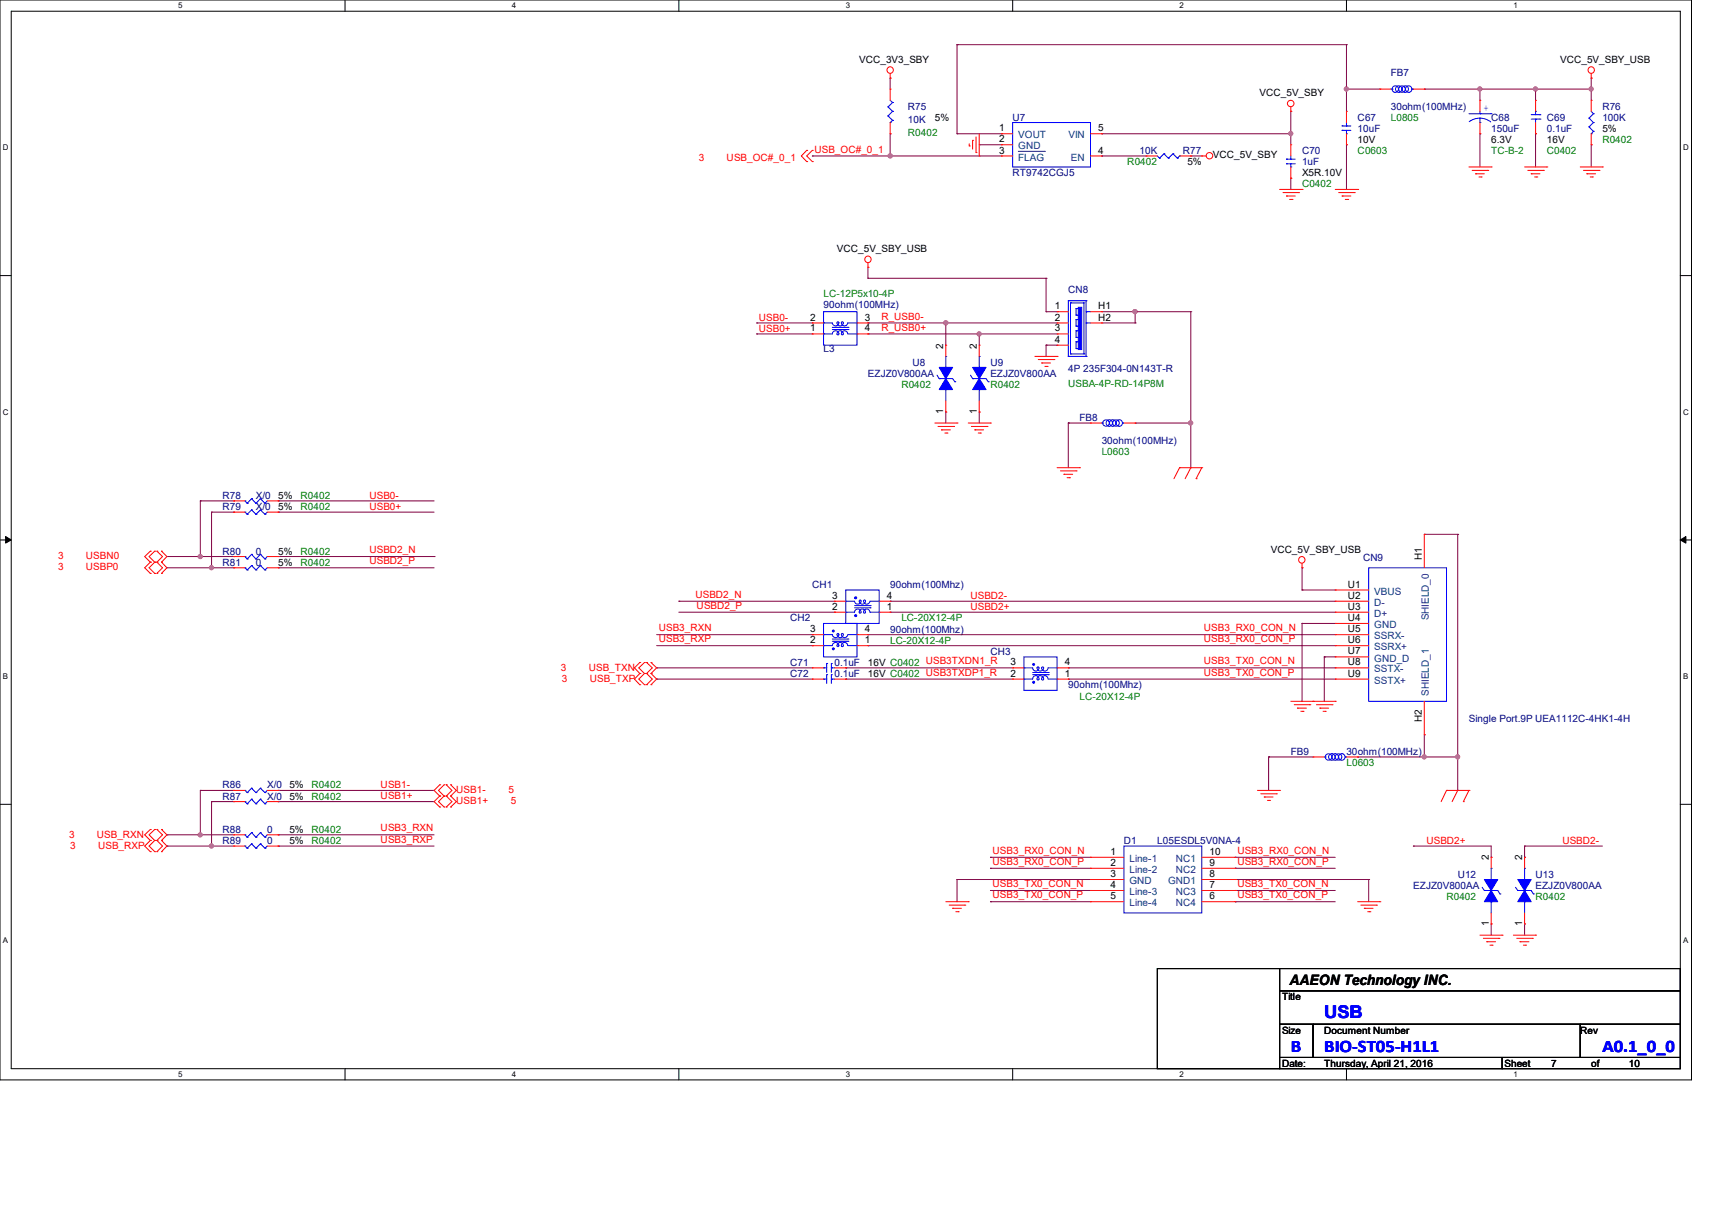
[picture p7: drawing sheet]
<svg xmlns="http://www.w3.org/2000/svg" width="297mm" height="210mm" viewBox="0 0 297 210" stroke-linecap="round" stroke-linejoin="round" font-family="sans-serif">
<path d="M0 0h293.5v187.3h-293.5zM1.9 1.9h289.6v183.4h-289.6z" fill="none" stroke="#000" stroke-width=".17"/>
<g fill="#fff">
<path d="M30.9 .2h.8v1.5h-.8z"/>
<path d="M30.9 185.5h.8v1.6h-.8z"/>
</g>
<path d="M59.9 0v1.9M59.9 185.3v2" fill="none" stroke="#000" stroke-width=".17"/>
<g fill="#fff">
<path d="M88.8 .2h.8v1.5h-.8z"/>
<path d="M88.8 185.5h.8v1.6h-.8z"/>
</g>
<path d="M117.8 0v1.9M117.8 185.3v2" fill="none" stroke="#000" stroke-width=".17"/>
<g fill="#fff">
<path d="M146.7 .2h.8v1.5h-.8z"/>
<path d="M146.7 185.5h.8v1.6h-.8z"/>
</g>
<path d="M175.7 0v1.9M175.7 185.3v2" fill="none" stroke="#000" stroke-width=".17"/>
<g fill="#fff">
<path d="M204.6 .2h.8v1.5h-.8z"/>
<path d="M204.6 185.5h.8v1.6h-.8z"/>
</g>
<path d="M233.6 0v1.9M233.6 185.3v2" fill="none" stroke="#000" stroke-width=".17"/>
<g fill="#fff">
<path d="M262.6 .2h.7v1.5h-.7z"/>
<path d="M262.6 185.5h.7v1.6h-.7z"/>
<path d="M.5 24.8h1v1.6h-1z"/>
<path d="M292 24.8h1v1.6h-1z"/>
<path d="M.5 70.7h1v1.5h-1z"/>
<path d="M292 70.7h1v1.5h-1z"/>
</g>
<path d="M0 47.8h1.9M291.5 47.8h2" fill="none" stroke="#000" stroke-width=".17"/>
<g fill="#fff">
<path d="M.5 116.5h.9v1.6h-.9z"/>
<path d="M292 116.5h.9v1.6h-.9z"/>
</g>
<path d="M0 93.6h1.9M291.5 93.6h2" fill="none" stroke="#000" stroke-width=".17"/>
<path d="M1 93l.9 .6-.9 .6zM291.5 93.6l1-.6v1.2z" fill="#000" stroke="#000" stroke-width=".17"/>
<g fill="#fff">
<path d="M.5 162.4h.9v1.5h-.9z"/>
<path d="M292 162.4h.9v1.5h-.9z"/>
</g>
<path d="M0 139.5h1.9M291.5 139.5h2M200.8 168h21.2v17.3h-21.2zM222 168h69.5v3.8h-69.5zM222 171.8h69.5v5.8h-69.5zM222 177.6h5.8v5.8h-5.8zM227.8 177.6h46.4v5.8h-46.4zM274.2 177.6h17.3v5.8h-17.3zM222 183.4h38.6v1.9h-38.6zM260.6 183.4h30.9v1.9h-30.9z" fill="none" stroke="#000" stroke-width=".17"/>
<g fill="none" stroke="#800040" stroke-width=".17">
<path d="M154.4 13.5h.1M154.4 13.5v2M166 7.7h.1M166 7.7v15.5M166 7.7h67.6M223.9 19.3h.1M223.9 19.3v5.8M233.6 15.5h.1M233.6 7.7h.1M233.6 15.5h5.8M233.6 7.7v11.6M247.1 15.5h.1"/>
<path d="M247.1 15.5h29M256.8 15.5h.1M256.8 15.5v1.9M266.4 15.5h.1M266.4 15.5v1.9M276.1 13.5h.1M276.1 15.5h.1M276.1 13.5v3.9M140.9 27.1h.1M140.9 27.1h32.8M154.4 23.2h.1M154.4 27.1h.1"/>
<path d="M154.4 23.2v3.9M166 23.2h.1M166 23.2h7.7M169.9 25.1h.1M169.9 25.1h3.8M191.1 23.2h.1M191.1 27.1h.1M191.1 23.2h32.8M191.1 27.1h7.7M206.6 27.1h.1M206.6 27.1h1.9M223.9 23.2h.1"/>
<path d="M223.9 30.9h.1M223.9 30.9v2M233.6 25.1h.1M233.6 25.1v7.8M256.8 23.2h.1M256.8 23.2v5.8M266.4 23.2h.1M266.4 23.2v5.8M276.1 25.1h.1M276.1 25.1v3.9M131.3 56h.1M131.3 57.9h.1"/>
<path d="M131.3 57.9h9.6M131.3 56h9.6M150.6 48.3h.1M150.6 46.4h.1M150.6 57.9h.1M150.6 56h.1M150.6 57.9h32.8M150.6 56h32.8M150.6 48.3h30.9M150.6 46.4v1.9M164.1 56h.1M164.1 56v3.9"/>
<path d="M169.9 57.9h.1M169.9 57.9v2M181.5 59.9h.1M181.5 54.1h.1M181.5 48.3h.1M181.5 48.3v5.8M181.5 59.9v1.9M181.5 54.1h1.9M181.5 59.9h1.9M191.1 56h5.8M191.1 54.1h15.5M196.9 54.1h.1"/>
<path d="M196.9 56h.1M196.9 54.1v1.9M206.6 54.1h.1M206.6 54.1v27M164.1 71.5h.1M164.1 71.5v1.9M169.9 71.5h.1M169.9 71.5v1.9M185.3 73.4h.1M185.3 73.4h3.9M185.3 73.4v7.7M196.9 73.4h.1"/>
<path d="M196.9 73.4h9.7M206.6 73.4h.1M29 96.5h11.6M29 98.5h11.6M34.8 96.5h.1M34.8 86.9h.1M34.8 86.9v9.6M34.8 86.9h5.8M36.7 98.5h.1M36.7 88.8h.1M36.7 88.8v9.7M36.7 88.8h3.9"/>
<path d="M40.6 88.8h.1M40.6 98.5h.1M40.6 86.9h.1M40.6 96.5h.1M48.3 86.9h.1M48.3 88.8h.1M48.3 98.5h.1M48.3 96.5h27M48.3 98.5h27M48.3 88.8h27M48.3 86.9h27M75.3 96.5h.1"/>
<path d="M225.9 98.5h.1M225.9 98.5v3.8M247.1 92.7h.1M247.1 92.7h5.8M252.9 92.7h.1M252.9 92.7v44.4M113.9 115.8h.1M113.9 117.8h.1M113.9 115.8h27M113.9 117.8h27M113.9 110.1h27M113.9 112h27"/>
<path d="M117.8 104.3h.1M117.8 106.2h27M117.8 104.3h27M140.9 110.1h.1M140.9 112h.1M144.8 106.2h.1M146.7 115.8h.1M146.7 117.8h.1M146.7 115.8h29M146.7 117.8h29M150.6 110.1h.1M150.6 112h.1"/>
<path d="M150.6 110.1h81M150.6 112h81M154.4 106.2h.1M154.4 104.3h.1M154.4 106.2h77.2M154.4 104.3h77.2M185.3 115.8h.1M185.3 117.8h.1M185.3 115.8h46.3M185.3 117.8h46.3M225.9 108.1h.1M225.9 102.3h.1"/>
<path d="M225.9 108.1h5.7M225.9 108.1v13.5M225.9 102.3h5.7M229.7 113.9h.1M229.7 113.9h1.9M229.7 113.9v7.7M34.8 137.1h.1M34.8 137.1v7.7M34.8 137.1h5.8M36.7 139h.1M36.7 139v7.7M36.7 139h3.9"/>
<path d="M48.3 139h.1M48.3 137.1h.1M48.3 139h27M48.3 137.1h27M220.1 131.3h.1M220.1 131.3h7.7M220.1 131.3v5.8M235.5 131.3h.1M235.5 131.3h17.4M247.1 127.4h.1M247.1 131.3h.1M247.1 127.4v3.9"/>
<path d="M252.9 131.3h.1M29 146.7h.1M29 144.8h.1M29 146.7h11.6M29 144.8h11.6M34.8 144.8h.1M36.7 146.7h.1M48.3 144.8h.1M48.3 146.7h.1M48.3 146.7h27M48.3 144.8h27M166 152.5h.1"/>
<path d="M166 152.5h23.2M166 152.5v3.9M171.8 156.4h.1M171.8 154.4h.1M171.8 148.7h.1M171.8 150.6h.1M171.8 156.4h17.4M171.8 154.4h17.4M171.8 148.7h17.4M171.8 150.6h17.4M214.3 156.4h.1M214.3 154.4h.1"/>
<path d="M214.3 148.7h.1M214.3 150.6h.1M214.3 152.5h.1M214.3 156.4h17.3M214.3 154.4h17.3M214.3 148.7h17.3M214.3 150.6h17.3M214.3 152.5h23.1M237.4 152.5h.1M237.4 152.5v3.9M245.2 146.7h.1M245.2 146.7h13.5v2"/>
<path d="M258.7 148.7h.1M264.5 146.7h.1M264.5 148.7h.1M264.5 146.7v2M264.5 146.7h13.5M258.7 160.2h.1M258.7 160.2v2M264.5 160.2h.1M264.5 160.2v2"/>
</g>
<g fill="#f0f" stroke="#f0f" stroke-width=".17">
<circle cx="223.9" cy="23.2" r=".36"/>
<circle cx="276" cy="15.4" r=".36"/>
<circle cx="256.7" cy="15.4" r=".36"/>
<circle cx="233.6" cy="15.4" r=".36"/>
<circle cx="266.4" cy="15.4" r=".36"/>
<circle cx="169.9" cy="57.9" r=".36"/>
<circle cx="164.1" cy="56" r=".37"/>
<circle cx="252.9" cy="131.3" r=".36"/>
<circle cx="247.1" cy="131.3" r=".36"/>
<circle cx="154.4" cy="27" r=".37"/>
<circle cx="36.7" cy="98.4" r=".36"/>
<circle cx="34.7" cy="96.5" r=".36"/>
<circle cx="36.7" cy="146.7" r=".36"/>
<circle cx="34.7" cy="144.8" r=".36"/>
<circle cx="206.6" cy="73.3" r=".37"/>
<circle cx="196.9" cy="54" r=".37"/>
</g>
<g fill="none" stroke="#f00" stroke-width=".17">
<path d="M154.4 13.5h.1M154.4 15.5h.1M154.4 12.7v.8M154.4 15.5v1.9M223.9 19.3h.1M223.9 18.5v.8M233.6 19.3h.1M233.6 19.3v2M239.4 15.5h.1M239.4 15.5h1.9M245.2 15.5h1.9M247.1 15.5h.1"/>
<path d="M256.8 17.4h.1M256.8 17.4v1.9M266.4 17.4h.1M266.4 17.4v1.9M276.1 13.5h.1M276.1 17.4h.1M276.1 12.7v.8M276.1 17.4v1.9M140 26.1h.1M140 28h.1M140 26.1l-1 1 1 .9M140.9 26.1h.1"/>
<path d="M140.9 28h.1M140.9 26.1l-.9 1 .9 .9M154.4 23.2h.1M154.4 21.3v1.9M168.1 25.3h.1M168.1 24.9v.4M168.7 24.3h.1M168.7 24.3v1.6M169.3 26.5h.1M169.3 23.7v2.8M169.9 27.1h.1M169.9 23.2v3.9"/>
<path d="M173.7 27.1h.1M173.7 25.1h.1M173.7 23.2h.1M173.7 27.1h2M173.7 23.2h2M173.7 25.1h2M189.2 27.1h1.9M189.2 23.2h1.9M191.1 27.1h.1M191.1 23.2h.1M198.8 27.1h.1M198.8 27.1h2"/>
<path d="M204.6 27.1h2M206.6 27.1h.1M208.5 27.1h.1M208.5 27.1h.8M222 32.9h3.9M222.6 33.4h2.7M223.2 34h.1M223.2 34h1.5M223.7 34.6h.5M223.9 25.1h.1M223.9 30.9h.1M223.9 25.1v2"/>
<path d="M223.9 29v1.9M224.2 34.6h.1M225.3 33.4h.1M225.9 32.9h.1M231.6 32.9h3.9M232.2 33.4h2.7M232.8 34h.1M232.8 34h1.6M233.4 34.6h.4M233.6 25.1h.1M233.6 23.2v1.9M233.8 34.6h.1"/>
<path d="M234.9 33.4h.1M235.5 32.9h.1M254.8 29h3.9M255.4 29.5h2.7M256 30.1h.1M256 30.1h1.5M256.6 30.7h.4M256.8 23.2h.1M256.8 21.3v1.9M257 30.7h.1M258.1 29.5h.1M258.7 29h.1"/>
<path d="M264.5 29h3.9M265 29.5h2.8M265.6 30.1h.1M265.6 30.1h1.6M266.2 30.7h.4M266.4 23.2h.1M266.4 21.3v1.9M266.6 30.7h.1M267.8 29.5h.1M268.4 29h.1M274.2 29h3.8M274.7 29.5h2.7"/>
<path d="M275.3 30.1h.1M275.3 30.1h1.5M275.9 30.7h.4M276.1 25.1h.1M276.1 23.2v1.9M276.3 30.7h.1M277.4 29.5h.1M278 29h.1M140.9 56h.1M140.9 57.9h.1M140.9 56h2M140.9 57.9h2"/>
<path d="M148.7 56h1.9M148.7 57.9h1.9M150.6 46.4h.1M150.6 57.9h.1M150.6 56h.1M150.6 45.6v.8M164.1 59.9h.1M164.1 59.9v1.9M169.9 59.9h.1M169.9 59.9v1.9M183.4 54.1h.1M183.4 59.9h.1"/>
<path d="M183.4 56h.1M183.4 57.9h.1M183.4 56h1.9M183.4 57.9h1.9M183.4 54.1h1.9M183.4 59.9h1.9M189.2 56h1.9M189.2 54.1h1.9M191.1 56h.1M191.1 54.1h.1M162.2 73.4h3.8M162.7 74h2.7"/>
<path d="M163.3 74.5h.1M163.3 74.5h1.6M163.9 75.1h.4M164.1 71.5h.1M164.1 69.5v2M164.3 75.1h.1M165.4 74h.1M166 73.4h.1M168 73.4h3.8M168.5 74h2.7M169.1 74.5h.1M169.1 74.5h1.5"/>
<path d="M169.7 75.1h.4M169.9 71.5h.1M169.9 69.5v2M170.1 75.1h.1M171.2 74h.1M171.8 73.4h.1M179.5 61.8h3.9M180.1 62.4h2.7M180.7 62.9h.1M180.7 62.9h1.5M181.3 63.5h.4M181.7 63.5h.1"/>
<path d="M182.8 62.4h.1M183.4 61.8h.1M189.2 73.4h.1M189.2 73.4h1.9M195 73.4h1.9M196.9 73.4h.1M26.1 97.5h.1M26.1 95.6h.1M26.1 99.4h.1M26.1 95.6l-1 .9 1 1M26.1 97.5l-1 1 1 .9M26.8 95.6h.1"/>
<path d="M26.8 97.5h.1M26.8 99.4h.1M26.8 95.6l-.9 .9 .9 1M26.8 97.5l-.9 1 .9 .9M27.2 95.6h.1M27.2 97.5h.1M27.2 99.4h.1M27.2 95.6l1 .9-1 1M27.2 97.5l1 1-1 .9M28 97.5h.1M28 95.6h.1M28 99.4h.1"/>
<path d="M28 95.6l1 .9-1 1M28 97.5l1 1-1 .9M40.6 86.9h.1M40.6 96.5h.1M40.6 98.5h.1M40.6 88.8h.1M40.6 86.9h1.9M40.6 96.5h1.9M40.6 98.5h1.9M40.6 88.8h1.9M46.4 86.9h1.9M46.4 96.5h1.9"/>
<path d="M46.4 98.5h1.9M46.4 88.8h1.9M48.3 86.9h.1M48.3 96.5h.1M48.3 98.5h.1M48.3 88.8h.1M183.4 81.1h3.9M184 81.7h2.7M184.6 82.3h.1M184.6 82.3h1.5M185.1 82.8h.4M185.5 82.8h.1"/>
<path d="M186.7 81.7h.1M187.3 81.1h.1M204.6 81.1h.1M204.6 81.1h3.9M204.6 81.1l-.9 1.9M206.6 81.1h.1M206.6 81.1l-1 1.9M207.5 83h.1M208.5 81.1h.1M208.5 81.1l-1 1.9M225.9 98.5h.1M225.9 97.7v.8"/>
<path d="M247.1 92.7h.1M247.1 92.7v5.8M111 114.9h.1M111 116.8h.1M111 118.7h.1M111 114.9l-.9 .9 .9 1M111 116.8l-.9 1 .9 .9M111.8 116.8h.1M111.8 114.9h.1M111.8 118.7h.1M111.8 114.9l-1 .9 1 1M111.8 116.8l-1 1 1 .9"/>
<path d="M112.2 116.8h.1M112.2 114.9h.1M112.2 118.7h.1M112.2 114.9l1 .9-1 1M112.2 116.8l1 1-1 .9M112.9 114.9h.1M112.9 116.8h.1M112.9 118.7h.1M112.9 114.9l1 .9-1 1M112.9 116.8l1 1-1 .9M140.9 115.8h.1M140.9 117.8h.1"/>
<path d="M140.9 112h.1M140.9 110.1h.1M140.9 115.8h2M140.9 117.8h2M140.9 112h2M140.9 110.1h2M144.8 106.2h.1M144.8 104.3h.1M144.8 106.2h1.9M144.8 104.3h1.9M144.8 115.8h1.9M144.8 117.8h1.9"/>
<path d="M146.7 115.8h.1M146.7 117.8h.1M148.7 112h1.9M148.7 110.1h1.9M150.6 110.1h.1M150.6 112h.1M152.5 106.2h1.9M152.5 104.3h1.9M154.4 104.3h.1M154.4 106.2h.1M175.7 117.8h.1M175.7 115.8h.1"/>
<path d="M175.7 115.8h1.9M175.7 117.8h1.9M183.4 115.8h1.9M183.4 117.8h1.9M185.3 115.8h.1M185.3 117.8h.1M231.6 102.3h.1M231.6 104.3h.1M231.6 106.2h.1M231.6 113.9h.1M231.6 110.1h.1M231.6 112h.1"/>
<path d="M231.6 108.1h.1M231.6 115.8h.1M231.6 117.8h.1M231.6 106.2h5.8M231.6 104.3h5.8M231.6 115.8h5.8M231.6 117.8h5.8M231.6 112h5.8M231.6 110.1h5.8M231.6 102.3h5.8M231.6 113.9h5.8M231.6 108.1h5.8"/>
<path d="M40.6 139h.1M40.6 137.1h.1M40.6 137.1h1.9M40.6 139h1.9M46.4 137.1h1.9M46.4 139h1.9M48.3 139h.1M48.3 137.1h.1M76.3 136.1h.1M76.3 138h.1M76.3 140h.1M76.3 136.1l-1 1 1 .9"/>
<path d="M76.3 138l-1 1 1 1M77 138h.1M77 136.1h.1M77 140h.1M77 136.1l-.9 1 .9 .9M77 138l-.9 1 .9 1M77.4 138h.1M77.4 136.1h.1M77.4 140h.1M77.4 136.1l1 1-1 .9M77.4 138l1 1-1 1M78.2 136.1h.1"/>
<path d="M78.2 138h.1M78.2 140h.1M78.2 136.1l1 1-1 .9M78.2 138l1 1-1 1M218.1 137.1h3.9M218.7 137.7h2.7M219.3 138.2h.1M219.3 138.2h1.6M219.9 138.8h.4M220.3 138.8h.1M221.4 137.7h.1M222 137.1h.1"/>
<path d="M223.9 121.6h7.7M224.5 122.2h2.7M225.1 122.8h.1M225.1 122.8h1.6M225.7 123.4h.4M226.1 123.4h.1M227.2 122.2h.1M227.8 121.6h.1M227.8 131.3h.1M227.8 131.3h1.9M228.4 122.2h2.7M229 122.8h.1"/>
<path d="M229 122.8h1.5M229.5 123.4h.4M229.9 123.4h.1M231.1 122.2h.1M231.6 121.6h.1M233.6 131.3h1.9M235.5 131.3h.1M247.1 127.4h.1M247.1 121.6v5.8M251 137.1h.1M251 137.1h3.8M251 137.1l-1 1.9"/>
<path d="M252.9 137.1h.1M252.9 137.1l-1 1.9M253.9 139h.1M254.8 137.1h.1M254.8 137.1l-.9 1.9M26.1 143.8h.1M26.1 145.8h.1M26.1 147.7h.1M26.1 143.8l-1 1 1 1M26.1 145.8l-1 .9 1 1M26.8 145.8h.1M26.8 143.8h.1"/>
<path d="M26.8 147.7h.1M26.8 143.8l-.9 1 .9 1M26.8 145.8l-.9 .9 .9 1M27.2 145.8h.1M27.2 143.8h.1M27.2 147.7h.1M27.2 143.8l1 1-1 1M27.2 145.8l1 .9-1 1M28 143.8h.1M28 145.8h.1M28 147.7h.1M28 143.8l1 1-1 1"/>
<path d="M28 145.8l1 .9-1 1M40.6 146.7h.1M40.6 144.8h.1M40.6 146.7h1.9M40.6 144.8h1.9M46.4 146.7h1.9M46.4 144.8h1.9M48.3 146.7h.1M48.3 144.8h.1M164.1 156.4h3.9M164.7 157h2.7M165.3 157.5h.1"/>
<path d="M165.3 157.5h1.5M165.8 158.1h.4M166.2 158.1h.1M167.4 157h.1M168 156.4h.1M189.2 148.7h.1M189.2 150.6h.1M189.2 152.5h.1M189.2 154.4h.1M189.2 156.4h.1M189.2 156.4h5.8M189.2 148.7h5.8"/>
<path d="M189.2 150.6h5.8M189.2 152.5h5.8M189.2 154.4h5.8M208.5 156.4h5.8M208.5 148.7h5.8M208.5 150.6h5.8M208.5 152.5h5.8M208.5 154.4h5.8M214.3 150.6h.1M214.3 154.4h.1M214.3 156.4h.1M214.3 148.7h.1"/>
<path d="M214.3 152.5h.1M235.5 156.4h3.9M236.1 157h2.7M236.7 157.5h.1M236.7 157.5h1.5M237.3 158.1h.4M237.7 158.1h.1M238.8 157h.1M239.4 156.4h.1M258.7 148.7h.1M258.7 148.7v1.9M258.7 158.3v1.9"/>
<path d="M264.5 148.7h.1M264.5 148.7v1.9M264.5 158.3v1.9M256.8 162.2h3.8M257.3 162.7h2.8M257.9 163.3h.1M257.9 163.3h1.6M258.5 163.9h.4M258.7 160.2h.1M258.9 163.9h.1M260.1 162.7h.1M260.6 162.2h.1"/>
<path d="M262.6 162.2h3.8M263.1 162.7h2.8M263.7 163.3h.1M263.7 163.3h1.6M264.3 163.9h.4M264.5 160.2h.1M264.7 163.9h.1M265.9 162.7h.1M266.4 162.2h.1"/>
<circle cx="154.4" cy="12.1" r=".56"/>
<circle cx="223.9" cy="17.9" r=".56"/>
<circle cx="276" cy="12.1" r=".56"/>
<circle cx="209.8" cy="27" r=".56"/>
<circle cx="150.6" cy="45" r=".56"/>
<circle cx="225.8" cy="97.1" r=".56"/>
</g>
<g fill="none" stroke="#00f" stroke-width=".17">
<path d="M154.1 18.5h.1M154.1 18.5l.8 .8M154.4 17.4l.5 .4M154.9 17.8h.1M154.9 19.3h.1M154.9 17.8l-.8 .7M154.9 19.3l-.8 .8M241.3 15.5h.2M241.5 15.5h.1M245 15.5h.1M245 15.5h.2M254.8 19.7h3.9"/>
<path d="M256.8 19.7h.1M256.8 19.3v.4M258.7 19.7h.1M265.6 19.9h1.6M266.4 19.3h.1M266.4 19.3v.6M267.2 19.9h.1M276.1 19.3l.3 .4M276.4 19.7h.1M276.4 19.7l-.7 .8M154.1 20.1h.1M154.1 20.1l.8 .8"/>
<path d="M154.4 21.3h.1M154.9 20.9h.1M154.9 20.9l-.5 .4M175.7 21.3h13.5v7.7h-13.5zM200.8 27.1l.4 .3M201.2 27.4h.1M201.9 26.7h.1M201.9 26.7l-.7 .7M201.9 26.7l.8 .7M202.7 27.4h.1M203.5 26.7h.1M203.5 26.7l.8 .7"/>
<path d="M203.5 26.7l-.8 .7M204.3 27.4h.1M204.6 27.1h.1M204.6 27.1l-.3 .3M223.2 28.4h.1M223.2 27.6h.1M223.2 28.4h1.5M223.2 27.6h1.5M223.9 29h.1M223.9 27.6h.1M223.9 27.1v.5M223.9 28.4v.6"/>
<path d="M232.8 22.6h.1M232.8 21.8h.1M232.8 22.6h1.6M232.8 21.8h1.6M233.6 23.2h.1M233.6 21.8h.1M233.6 21.3v.5M233.6 22.6v.6M256.8 21.3h.1M256.8 20.5l-.9 .1-1 .5M256.8 20.5l1.1 .2 .7 .4M256.8 20.5v.8"/>
<path d="M265.6 20.7h1.6M266.4 20.7h.1M266.4 20.7v.6M267.2 20.7h.1M275.7 20.5h.1M275.7 22h.1M275.7 22l.7 .8M275.7 20.5l.7 .8M276.1 23.2h.1M276.4 22.8h.1M276.4 21.3h.1M276.4 22.8l-.3 .4"/>
<path d="M276.4 21.3l-.7 .7M142.9 54.1h5.8v5.8h-5.8zM142.9 57.9h.1M142.9 56h.1M142.9 57.9h1.5a.55 .55 0 0 1 .6-.5 .55 .55 0 0 1 .5 .6h-.2a.52 .52 0 0 1 .5-.6 .52 .52 0 0 1 .5 .6h-.3a.54 .54 0 0 1 .5-.6 .54 .54 0 0 1 .6 .5M144.4 56.8h2.7M144.4 57.1h2.7M146 56v-.2h.3a.52 .52 0 0 1-.5 .7 .52 .52 0 0 1-.5-.7h.2a.56 .56 0 0 1-.5 .8 .56 .56 0 0 1-.6-.6h-1.5M147.1 56a.55 .55 0 0 1-.6 .5 .55 .55 0 0 1-.5-.5M147.1 56.8h.1M147.1 57.1h.1M147.1 57.9h1.6"/>
<path d="M147.1 56h1.6M148.7 56h.1M148.7 57.9h.1M185.3 52.2h.1M185.3 52.2h3.1M185.3 52.2v9.6M185.7 52.5h.1M185.7 52.5v8.9M185.7 52.5h2.3M186.7 59.3h.1M186.7 57.4h.1M186.7 58.5h.1"/>
<path d="M186.7 55.4h.1M186.7 56.6h.1M186.7 54.7h.1M186.7 53.5h.1M186.7 53.5v1.2M186.7 55.4v1.2M186.7 57.4v1.1M186.7 59.3v1.2M186.7 59.3h.4M186.7 57.4h.4M186.7 58.5h.4M186.7 55.4h.4"/>
<path d="M186.7 56.6h.4M186.7 54.7h.4M186.7 53.5h.4M188 52.5h.1M188 52.5v8.9M188.4 52.2h.1M188.4 54.1h.1M188.4 56h.1M188.4 56h.8M188.4 52.2v9.6M188.4 54.1h.8M162.6 65.1l.3 .6"/>
<path d="M162.9 65.7h.1M162.9 65.7h2.4l.4 .5M164.1 67.6h.1M164.1 61.8h.1M164.1 61.8v1.9M164.1 67.6v1.9M165.7 66.2h.1M168.4 65.1l.3 .6M168.7 65.7h.1M168.7 65.7h2.4l.3 .5M169.9 67.6h.1M169.9 61.8h.1"/>
<path d="M169.9 61.8v1.9M169.9 67.6v1.9M171.4 66.2h.1M185.3 61.8h.1M185.3 61.8h3.1M185.7 61.4h.1M185.7 61.4h2.3M186.7 60.5h.1M186.7 60.5h.4M188 61.4h.1M188.4 61.8h.1M191.1 73.4h.2"/>
<path d="M191.3 73.4h.1M194.8 73.4h.1M194.8 73.4h.2M42.5 86.9h.1M42.5 96.5h.1M42.5 98.5h.1M42.5 88.8h.1M42.5 86.9l.4 .4M42.5 96.5l.4 .4M42.5 98.5l.4 .3M42.5 88.8l.4 .4M42.9 87.3h.1"/>
<path d="M42.9 96.9h.1M42.9 98.8h.1M42.9 89.2h.1M43.6 86.5h.1M43.6 96.1h.1M43.6 98.1h.1M43.6 88.4h.1M43.6 86.5l-.7 .8M43.6 86.5l.8 .8M43.6 96.1l-.7 .8M43.6 96.1l.8 .8M43.6 98.1l-.7 .7"/>
<path d="M43.6 98.1l.8 .7M43.6 88.4l-.7 .8M43.6 88.4l.8 .8M44.4 87.3h.1M44.4 96.9h.1M44.4 98.8h.1M44.4 89.2h.1M45.2 86.5h.1M45.2 96.1h.1M45.2 98.1h.1M45.2 88.4h.1M45.2 86.5l.8 .8"/>
<path d="M45.2 86.5l-.8 .8M45.2 96.1l.8 .8M45.2 96.1l-.8 .8M45.2 98.1l.8 .7M45.2 98.1l-.8 .7M45.2 88.4l.8 .8M45.2 88.4l-.8 .8M46 87.3h.1M46 96.9h.1M46 98.8h.1M46 89.2h.1M46.4 86.9l-.4 .4"/>
<path d="M46.4 96.5l-.4 .4M46.4 98.5l-.4 .3M46.4 88.8l-.4 .4M237.4 98.5h13.6v23.1h-13.6zM142.9 108.1h5.8v5.8h-5.8zM142.9 115.8h.1M142.9 117.8h.1M142.9 112h1.5a.55 .55 0 0 1 .6-.6 .55 .55 0 0 1 .5 .7h-.2a.52 .52 0 0 1 .5-.7 .52 .52 0 0 1 .5 .7h-.3a.54 .54 0 0 1 .5-.7 .54 .54 0 0 1 .6 .6M142.9 110.1h.1M142.9 112h.1M142.9 110.1h1.5a.55 .55 0 0 0 .6 .5 .55 .55 0 0 0 .5-.7h-.2a.52 .52 0 0 0 .5 .7 .52 .52 0 0 0 .5-.7h-.3v.2M142.9 115.8h.5"/>
<path d="M142.9 117.8h.5M143.4 115.1h.1M143.4 117h.1M143.4 115.1v1.5M143.4 117v1.5M144.2 115.1h.1M144.2 115.8h.1M144.2 117h.1M144.2 117.8h.1M144.2 115.8h.6M144.2 115.1v1.5M144.2 117v1.5"/>
<path d="M144.2 117.8h.6M144.4 111.2h2.7M144.4 110.8h2.7M146.7 102.3h5.8v5.8h-5.8zM146.7 106.2h1.6a.55 .55 0 0 1 .6-.6 .55 .55 0 0 1 .4 .7h-.2a.52 .52 0 0 1 .5-.7 .52 .52 0 0 1 .5 .7h-.2a.54 .54 0 0 1 .4-.7 .54 .54 0 0 1 .6 .6M146.7 104.3h.1M146.7 106.2h.1M147.1 110.1a.55 .55 0 0 1-.6 .5 .55 .55 0 0 1-.5-.5M147.1 111.2h.1M147.1 110.8h.1M147.1 110.1h1.6M147.1 112h1.6"/>
<path d="M148.3 105.4h2.7M148.3 105h2.7M148.7 112h.1M148.7 110.1h.1M150.9 104.3a.53 .53 0 0 1-.6 .5 .53 .53 0 0 1-.4-.7h.2a.52 .52 0 0 1-.5 .7 .52 .52 0 0 1-.5-.7h.2a.56 .56 0 0 1-.4 .7 .56 .56 0 0 1-.6-.5h-1.6M151 105.4h.1M151 105h.1M151 104.3h1.5M151 106.2h1.5M152.5 106.2h.1M152.5 104.3h.1M177.6 113.9h5.8v5.8h-5.8z"/>
<path d="M177.6 115.8h.1M177.6 117.8h.1M177.6 115.8h1.6a.53 .53 0 0 0 .5 .6 .53 .53 0 0 0 .5-.7h-.2a.54 .54 0 0 0 .5 .7 .54 .54 0 0 0 .5-.7h-.2a.54 .54 0 0 0 .4 .7 .54 .54 0 0 0 .6-.6M179.2 117h2.7M179.2 116.6h2.7M181.8 117.8a.54 .54 0 0 0-.6-.6 .54 .54 0 0 0-.4 .7h.2a.54 .54 0 0 0-.5-.7 .54 .54 0 0 0-.5 .7h.2a.54 .54 0 0 0-.4-.7 .54 .54 0 0 0-.6 .6h-1.6M181.9 117h.1M181.9 116.6h.1M181.9 115.8h1.5M181.9 117.8h1.5M183.4 117.8h.1M183.4 115.8h.1"/>
<path d="M42.5 139h.1M42.5 137.1h.1M42.5 139l.4 .4M42.5 137.1l.4 .4M42.9 139.4h.1M42.9 137.5h.1M43.6 138.6h.1M43.6 136.7h.1M43.6 138.6l-.7 .8M43.6 138.6l.8 .8M43.6 136.7l-.7 .8M43.6 136.7l.8 .8"/>
<path d="M44.4 139.4h.1M44.4 137.5h.1M45.2 138.6h.1M45.2 136.7h.1M45.2 138.6l.8 .8M45.2 138.6l-.8 .8M45.2 136.7l.8 .8M45.2 136.7l-.8 .8M46 139.4h.1M46 137.5h.1M46.4 139l-.4 .4M46.4 137.1l-.4 .4"/>
<path d="M229.7 131.3h.2M229.9 131.3h.1M233.4 131.3h.1M233.4 131.3h.2M42.5 146.7h.1M42.5 144.8h.1M42.5 146.7l.4 .4M42.5 144.8l.4 .4M42.9 147.1h.1M42.9 145.2h.1M43.6 146.3h.1M43.6 144.4h.1"/>
<path d="M43.6 146.3l-.7 .8M43.6 146.3l.8 .8M43.6 144.4l-.7 .8M43.6 144.4l.8 .8M44.4 147.1h.1M44.4 145.2h.1M45.2 146.3h.1M45.2 144.4h.1M45.2 146.3l.8 .8M45.2 146.3l-.8 .8M45.2 144.4l.8 .8M45.2 144.4l-.8 .8"/>
<path d="M46 147.1h.1M46 145.2h.1M46.4 146.7l-.4 .4M46.4 144.8l-.4 .4M195 146.7h13.5v11.6h-13.5zM257.1 153.9l.4 .5M257.5 154.4h.1M257.5 154.4h2.3l.4 .6M258.7 156.4h.1M258.7 150.6h.1M258.7 150.6v1.9M258.7 156.4v1.9"/>
<path d="M260.2 155h.1M262.9 153.9l.4 .5M263.3 154.4h.1M263.3 154.4h2.3l.4 .6M264.5 156.4h.1M264.5 150.6h.1M264.5 150.6v1.9M264.5 156.4v1.9M266 155h.1"/>
<circle cx="242.1" cy="15.5" r=".56"/>
<circle cx="242.6" cy="15.5" r=".56"/>
<circle cx="243.2" cy="15.5" r=".56"/>
<circle cx="243.8" cy="15.5" r=".56"/>
<circle cx="244.4" cy="15.5" r=".56"/>
<circle cx="191.9" cy="73.4" r=".56"/>
<circle cx="192.4" cy="73.4" r=".56"/>
<circle cx="193" cy="73.4" r=".56"/>
<circle cx="193.6" cy="73.4" r=".56"/>
<circle cx="194.2" cy="73.4" r=".56"/>
<circle cx="230.5" cy="131.3" r=".56"/>
<circle cx="231" cy="131.3" r=".56"/>
<circle cx="231.6" cy="131.3" r=".56"/>
<circle cx="232.2" cy="131.3" r=".56"/>
<circle cx="232.8" cy="131.3" r=".56"/>
</g>
<g fill="#00f" stroke="#00f" stroke-width=".17">
<path d="M264.5 154.4l1.1 2h-2.3z"/>
<path d="M263.3 152.5h2.3l-1.1 1.9z"/>
<path d="M164.1 65.7l1.2 1.9h-2.4z"/>
<path d="M162.9 63.7h2.4l-1.2 2z"/>
<path d="M258.7 154.4l1.1 2h-2.3z"/>
<path d="M257.5 152.5h2.3l-1.1 1.9z"/>
<path d="M169.9 65.7l1.2 1.9h-2.4z"/>
<path d="M168.7 63.7h2.4l-1.2 2z"/>
<path d="M187.1 53.3h.6v7.3h-.6z" fill-rule="evenodd"/>
<circle cx="148.5" cy="106.8" r=".18"/>
<circle cx="148.5" cy="103.7" r=".18"/>
<circle cx="179.3" cy="118.3" r=".17"/>
<circle cx="179.3" cy="115.2" r=".17"/>
<circle cx="144.6" cy="112.5" r=".17"/>
<circle cx="144.6" cy="109.4" r=".17"/>
</g>
<path d="M176.7 26.2h4.5M181.2 26.2h.1" fill="none" stroke="#004080" stroke-width=".17"/>
<g font-size="3" fill="#00f">
<text x="229.7" y="176.6">USB</text>
<text x="223.9" y="182.5">B</text>
<text x="229.7" y="182.5">BIO-ST05-H1L1</text>
<text x="278" y="182.5">A0.1_0_0</text>
</g>
<text font-size="2.5" x="223.7" y="170.8">AAEON Technology INC.</text>
<g font-size="1.7">
<text x="149.1" y="10.9">VCC_3V3_SBY</text>
<text x="270.7" y="10.9">VCC_5V_SBY_USB</text>
<text x="218.5" y="16.7">VCC_5V_SBY</text>
<text x="162.2" y="20.9">5%</text>
<text x="173.4" y="22.8">1</text>
<text x="190.5" y="22.8">5</text>
<text x="278" y="22.9">5%</text>
<text x="173.4" y="26.6">3</text>
<text x="173.4" y="24.7">2</text>
<text x="190.5" y="26.6">4</text>
<text x="206" y="28.7">5%</text>
<text x="210.4" y="27.5">VCC_5V_SBY</text>
<text x="235.5" y="24.8">10V</text>
<text x="258.7" y="24.8">6.3V</text>
<text x="268.3" y="24.8">16V</text>
<text x="225.9" y="30.6">X5R.10V</text>
<text x="145.2" y="43.7">VCC_5V_SBY_USB</text>
<text x="183" y="53.6">1</text>
<text x="190.5" y="53.6">H1</text>
<text x="140.5" y="55.6">2</text>
<text x="140.5" y="57.5">1</text>
<text x="150" y="57.5">4</text>
<text x="150" y="55.6">3</text>
<text x="183" y="59.4">4</text>
<text x="183" y="55.6">2</text>
<text x="183" y="57.5">3</text>
<text x="190.5" y="55.6">H2</text>
<text x="163.7" y="60.5" transform="rotate(-90 163.7 60.5)">2</text>
<text x="169.5" y="60.5" transform="rotate(-90 169.5 60.5)">2</text>
<text x="163.7" y="71.8" transform="rotate(-90 163.7 71.8)">1</text>
<text x="169.5" y="71.8" transform="rotate(-90 169.5 71.8)">1</text>
<text x="48.3" y="86.6">5%</text>
<text x="48.3" y="88.5">5%</text>
<text x="220.5" y="95.8">VCC_5V_SBY_USB</text>
<text x="48.3" y="96.2">5%</text>
<text x="48.3" y="98.1">5%</text>
<text x="233.8" y="101.9">U1</text>
<text x="246.7" y="97.1" transform="rotate(-90 246.7 97.1)">H1</text>
<text x="144.4" y="105.7">2</text>
<text x="144.4" y="103.8">3</text>
<text x="153.9" y="103.8">4</text>
<text x="153.9" y="105.7">1</text>
<text x="233.8" y="103.8">U2</text>
<text x="233.8" y="105.7">U3</text>
<text x="233.8" y="107.7">U4</text>
<text x="140.5" y="111.5">2</text>
<text x="140.5" y="109.6">3</text>
<text x="150" y="109.6">4</text>
<text x="150" y="111.5">1</text>
<text x="233.8" y="113.5">U7</text>
<text x="233.8" y="109.6">U5</text>
<text x="233.8" y="111.5">U6</text>
<text x="150.6" y="115.5">16V C0402 USB3TXDN1_R</text>
<text x="150.6" y="117.4">16V C0402 USB3TXDP1_R</text>
<text x="175.3" y="117.3">2</text>
<text x="175.3" y="115.4">3</text>
<text x="184.7" y="115.4">4</text>
<text x="184.7" y="117.3">1</text>
<text x="233.8" y="115.4">U8</text>
<text x="233.8" y="117.3">U9</text>
<text x="246.7" y="125.2" transform="rotate(-90 246.7 125.2)">H2</text>
<text x="50.2" y="136.7">5%</text>
<text x="50.2" y="138.7">5%</text>
<text x="50.2" y="146.4">5%</text>
<text x="50.2" y="144.5">5%</text>
<text x="192.7" y="148.2">1</text>
<text x="209.8" y="148.2">10</text>
<text x="258.3" y="149.2" transform="rotate(-90 258.3 149.2)">2</text>
<text x="264.1" y="149.2" transform="rotate(-90 264.1 149.2)">2</text>
<text x="192.7" y="150.2">2</text>
<text x="192.7" y="152.1">3</text>
<text x="192.7" y="154">4</text>
<text x="192.7" y="156">5</text>
<text x="209.8" y="150.2">9</text>
<text x="209.8" y="154">7</text>
<text x="209.8" y="156">6</text>
<text x="209.8" y="152.1">8</text>
<text x="258.3" y="160.7" transform="rotate(-90 258.3 160.7)">1</text>
<text x="264.1" y="160.7" transform="rotate(-90 264.1 160.7)">1</text>
<text x="222.4" y="173.4">Title</text>
<text x="222.4" y="179.2">Size</text>
<text x="229.7" y="179.2">Document Number</text>
<text x="274.2" y="179.2">Rev</text>
<text x="222.4" y="185">Date:</text>
<text x="229.7" y="185">Thursday, April 21, 2016</text>
<text x="261" y="185">Sheet</text>
<text x="269.1" y="185">7</text>
<text x="276" y="185">of</text>
<text x="282.6" y="185">10</text>
</g>
<g font-size="1.7" fill="#000080">
<text x="241.3" y="13.2">FB7</text>
<text x="157.5" y="19">R75</text>
<text x="157.5" y="21.3">10K</text>
<text x="175.7" y="20.9">U7</text>
<text x="235.5" y="20.9">C67</text>
<text x="235.5" y="22.9">10uF</text>
<text x="241.3" y="19">30ohm(100MHz)</text>
<text x="258.7" y="20.9">C68</text>
<text x="258.7" y="22.9">150uF</text>
<text x="268.3" y="20.9">C69</text>
<text x="268.3" y="22.9">0.1uF</text>
<text x="278" y="19">R76</text>
<text x="278" y="20.9">100K</text>
<text x="197.7" y="26.7">10K</text>
<text x="205.2" y="26.7">R77</text>
<text x="225.9" y="26.7">C70</text>
<text x="225.9" y="28.7">1uF</text>
<text x="175.7" y="30.6">RT9742CGJ5</text>
<text x="142.9" y="53.3">90ohm(100MHz)</text>
<text x="185.3" y="50.8">CN8</text>
<text x="142.9" y="61.1">L3</text>
<text x="150.6" y="65.3">EZJZ0V800AA</text>
<text x="158.3" y="63.4">U8</text>
<text x="171.8" y="63.4">U9</text>
<text x="171.8" y="65.3">EZJZ0V800AA</text>
<text x="185.3" y="64.6">4P 235F304-0N143T-R</text>
<text x="187.3" y="73.1">FB8</text>
<text x="191.1" y="76.9">30ohm(100MHz)</text>
<text x="38.6" y="86.6">R78</text>
<text x="38.6" y="88.5">R79</text>
<text x="44.4" y="86.6">X/0</text>
<text x="44.4" y="88.5">X/0</text>
<text x="38.6" y="96.2">R80</text>
<text x="38.6" y="98.1">R81</text>
<text x="44.4" y="96.2">0</text>
<text x="44.4" y="98.1">0</text>
<text x="236.5" y="97.4">CN9</text>
<text x="137.1" y="107.8">CH2</text>
<text x="140.9" y="102">CH1</text>
<text x="154.4" y="102">90ohm(100Mhz)</text>
<text x="154.4" y="109.7">90ohm(100Mhz)</text>
<text x="171.8" y="113.6">CH3</text>
<text x="137.1" y="115.5">C71</text>
<text x="137.1" y="117.4">C72</text>
<text x="144.8" y="115.5">0.1uF</text>
<text x="144.8" y="117.4">0.1uF</text>
<text x="185.3" y="119.4">90ohm(100Mhz)</text>
<text x="254.8" y="125.2">Single Port.9P UEA1112C-4HK1-4H</text>
<text x="223.9" y="131">FB9</text>
<text x="233.6" y="131">30ohm(100MHz)</text>
<text x="38.6" y="136.7">R86</text>
<text x="46.4" y="136.7">X/0</text>
<text x="38.6" y="138.7">R87</text>
<text x="46.4" y="138.7">X/0</text>
<text x="38.6" y="146.4">R89</text>
<text x="38.6" y="144.5">R88</text>
<text x="46.4" y="146.4">0</text>
<text x="46.4" y="144.5">0</text>
<text x="195" y="146.4">D1</text>
<text x="200.8" y="146.4">L05ESDL5V0NA-4</text>
<text x="245.2" y="154.1">EZJZ0V800AA</text>
<text x="252.9" y="152.2">U12</text>
<text x="266.4" y="152.2">U13</text>
<text x="266.4" y="154.1">EZJZ0V800AA</text>
</g>
<g font-size="1.7" fill="#008000">
<text x="157.5" y="23.6">R0402</text>
<text x="241.3" y="20.9">L0805</text>
<text x="195.6" y="28.7">R0402</text>
<text x="235.5" y="26.7">C0603</text>
<text x="258.7" y="26.7">TC-B-2</text>
<text x="268.3" y="26.7">C0402</text>
<text x="278" y="24.8">R0402</text>
<text x="225.9" y="32.5">C0402</text>
<text x="142.9" y="51.4">LC-12P5x10-4P</text>
<text x="156.4" y="67.3">R0402</text>
<text x="171.8" y="67.3">R0402</text>
<text x="185.3" y="67.1">USBA-4P-RD-14P8M</text>
<text x="191.1" y="78.8">L0603</text>
<text x="52.2" y="86.6">R0402</text>
<text x="52.2" y="88.5">R0402</text>
<text x="52.2" y="96.2">R0402</text>
<text x="52.2" y="98.1">R0402</text>
<text x="156.4" y="107.8">LC-20X12-4P</text>
<text x="154.4" y="111.7">LC-20X12-4P</text>
<text x="187.3" y="121.3">LC-20X12-4P</text>
<text x="54.1" y="136.7">R0402</text>
<text x="233.6" y="132.9">L0603</text>
<text x="54.1" y="138.7">R0402</text>
<text x="54.1" y="146.4">R0402</text>
<text x="54.1" y="144.5">R0402</text>
<text x="250.9" y="156">R0402</text>
<text x="266.4" y="156">R0402</text>
</g>
<text font-size="1.7" fill="#00f" x="257.3" y="19.2">+</text>
<g font-size="1.7" fill="#f00">
<text x="121.2" y="27.9">3</text>
<text x="126.1" y="27.9">USB_OC#_0_1</text>
<text x="141.3" y="26.5">USB_OC#_0_1</text>
<text x="131.7" y="55.6">USB0-</text>
<text x="131.7" y="57.5">USB0+</text>
<text x="152.9" y="57.3">R_USB0+</text>
<text x="152.9" y="55.4">R_USB0-</text>
<text x="64.1" y="86.5">USB0-</text>
<text x="64.1" y="88.4">USB0+</text>
<text x="64.1" y="95.9">USBD2_N</text>
<text x="10.1" y="97">3</text>
<text x="10.1" y="98.9">3</text>
<text x="14.9" y="97">USBN0</text>
<text x="14.9" y="98.9">USBP0</text>
<text x="64.1" y="97.9">USBD2_P</text>
<text x="120.6" y="103.7">USBD2_N</text>
<text x="120.9" y="105.6">USBD2_P</text>
<text x="168.4" y="105.8">USBD2+</text>
<text x="168.4" y="103.9">USBD2-</text>
<text x="114.3" y="109.5">USB3_RXN</text>
<text x="114.3" y="111.4">USB3_RXP</text>
<text x="208.9" y="109.5">USB3_RX0_CON_N</text>
<text x="208.9" y="111.4">USB3_RX0_CON_P</text>
<text x="97.3" y="116.3">3</text>
<text x="97.5" y="118.2">3</text>
<text x="102.1" y="116.3">USB_TXN</text>
<text x="102.3" y="118.2">USB_TXP</text>
<text x="208.9" y="115.2">USB3_TX0_CON_N</text>
<text x="208.9" y="117.2">USB3_TX0_CON_P</text>
<text x="66" y="136.7">USB1-</text>
<text x="79.2" y="137.5">USB1-</text>
<text x="88.2" y="137.5">5</text>
<text x="66" y="138.6">USB1+</text>
<text x="79.2" y="139.4">USB1+</text>
<text x="88.6" y="139.4">5</text>
<text x="12" y="145.2">3</text>
<text x="12.2" y="147.2">3</text>
<text x="16.8" y="145.2">USB_RXN</text>
<text x="17" y="147.2">USB_RXP</text>
<text x="66" y="144.2">USB3_RXN</text>
<text x="66" y="146.1">USB3_RXP</text>
<text x="172.2" y="148.1">USB3_RX0_CON_N</text>
<text x="172.2" y="150">USB3_RX0_CON_P</text>
<text x="214.7" y="148.1">USB3_RX0_CON_N</text>
<text x="214.7" y="150">USB3_RX0_CON_P</text>
<text x="247.5" y="146.3">USBD2+</text>
<text x="271.1" y="146.3">USBD2-</text>
<text x="172.2" y="155.8">USB3_TX0_CON_P</text>
<text x="172.2" y="153.8">USB3_TX0_CON_N</text>
<text x="214.7" y="155.8">USB3_TX0_CON_P</text>
<text x="214.7" y="153.8">USB3_TX0_CON_N</text>
</g>
<g font-size="1.7" fill="#004080">
<text x="176.7" y="27.9">FLAG</text>
<text x="176.7" y="25.9">GND</text>
<text x="176.7" y="24">VOUT</text>
<text x="185.4" y="24">VIN</text>
<text x="185.8" y="27.9">EN</text>
<text x="238.4" y="103.1">VBUS</text>
<text x="238.4" y="105.1">D-</text>
<text x="238.4" y="107">D+</text>
<text x="247.9" y="107.6" transform="rotate(-90 247.9 107.6)">SHIELD_0</text>
<text x="238.4" y="110.9">SSRX-</text>
<text x="238.4" y="112.8">SSRX+</text>
<text x="238.4" y="108.9">GND</text>
<text x="238.4" y="114.7">GND_D</text>
<text x="238.4" y="116.6">SSTX-</text>
<text x="238.4" y="118.6">SSTX+</text>
<text x="247.9" y="120.6" transform="rotate(-90 247.9 120.6)">SHIELD_1</text>
<text x="196" y="149.5">Line-1</text>
<text x="204" y="149.5">NC1</text>
<text x="196" y="151.4">Line-2</text>
<text x="196" y="153.3">GND</text>
<text x="196" y="155.2">Line-3</text>
<text x="202.6" y="153.3">GND1</text>
<text x="204" y="151.4">NC2</text>
<text x="204" y="155.2">NC3</text>
<text x="196" y="157.2">Line-4</text>
<text x="204" y="157.2">NC4</text>
</g>
<g font-size="1.4">
<text x="30.9" y="1.4">5</text>
<text x="88.8" y="1.4">4</text>
<text x="146.7" y="1.4">3</text>
<text x="204.6" y="1.4">2</text>
<text x="262.6" y="1.4">1</text>
<text x=".5" y="26.1">D</text>
<text x="292" y="26.1">D</text>
<text x=".5" y="71.9">C</text>
<text x="292" y="71.9">C</text>
<text x=".5" y="117.8">B</text>
<text x="292" y="117.8">B</text>
<text x=".5" y="163.6">A</text>
<text x="292" y="163.6">A</text>
<text x="30.9" y="186.8">5</text>
<text x="88.8" y="186.8">4</text>
<text x="146.7" y="186.8">3</text>
<text x="204.6" y="186.8">2</text>
<text x="262.6" y="186.8">1</text>
</g>
</svg>
